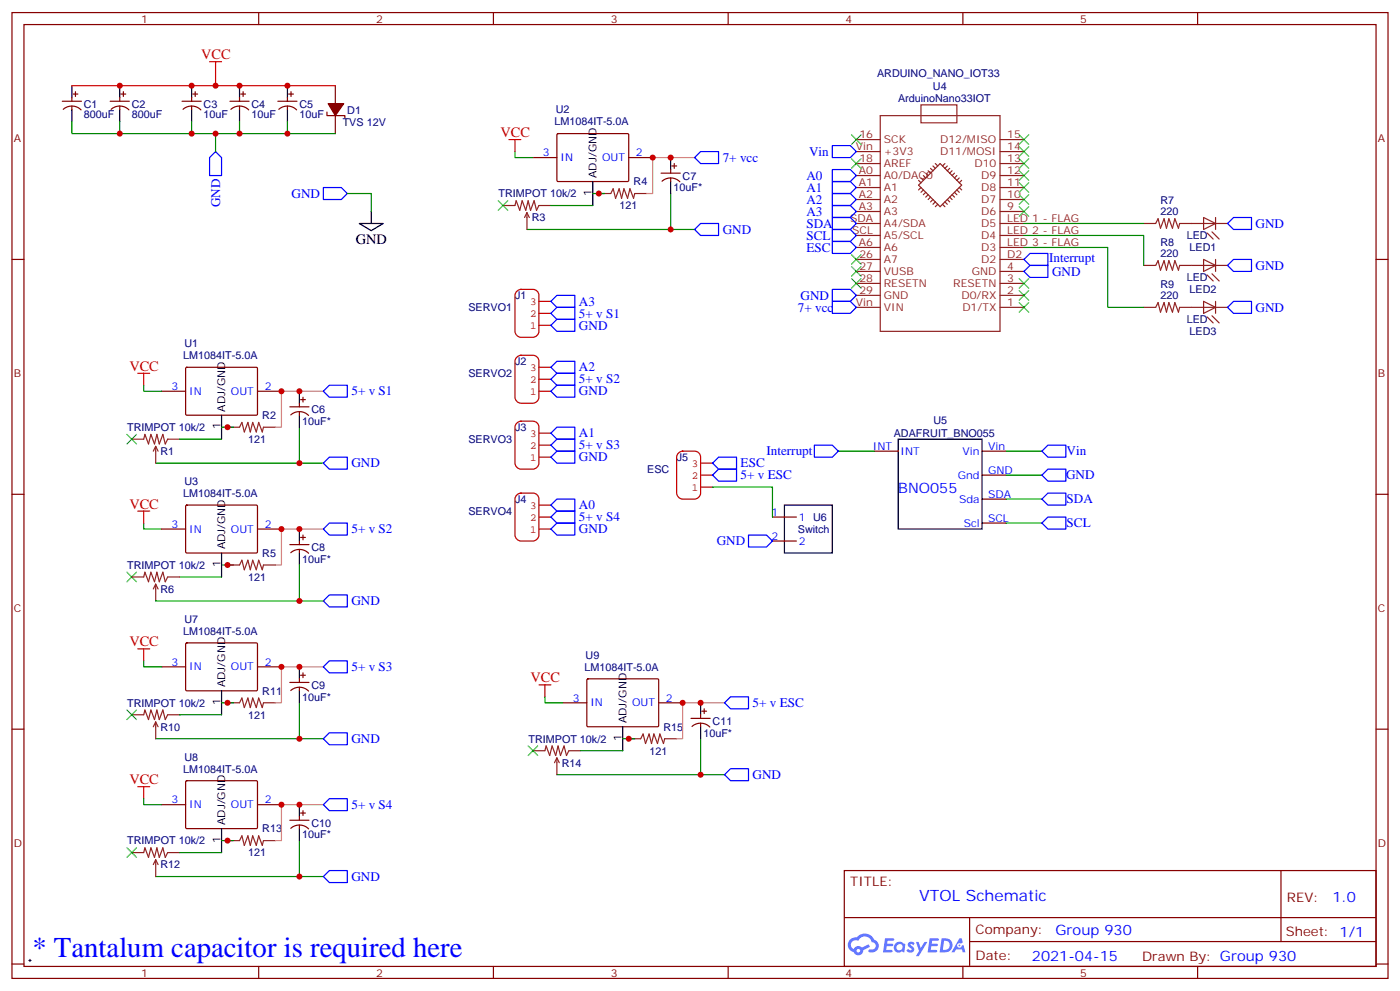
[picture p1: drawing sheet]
<svg xmlns="http://www.w3.org/2000/svg" width="412mm" height="292mm" viewBox="0 0 412 292" stroke-linecap="round" stroke-linejoin="round" font-family="sans-serif">
<g fill="none" stroke="#870000" stroke-width=".35">
<path d="M3.5 3.7h405.4v284.3h-405.4zM7.1 7.2h398.2v277.3h-398.2zM76.2 3.7v3.5M145.3 3.7v3.5M214.5 3.7v3.5M283.6 3.7v3.5M352.8 3.7v3.5M3.5 76.4h3.6M405.3 76.4h3.6M3.5 145.5h3.6M405.3 145.5h3.6M3.5 214.7h3.6"/>
<path d="M405.3 214.7h3.6M248.7 256.3h156.6v28.2h-156.6zM377.3 256.3v20.9M248.7 270.1h156.5M285.6 277.2h119.6M285.6 270.1v14.2M3.5 283.8h3.6M76.2 284.5v3.5M145.3 284.5v3.5M214.5 284.5v3.5M283.6 284.5v3.5M352.8 284.5v3.5"/>
<path d="M405.3 283.8h3.6"/>
</g>
<g fill="#5487ff">
<path d="M267.7 277.5a1.22 1.22 0 0 1 1.7 .2l-.4 .6a.47 .47 0 0 0-.3-.4 .47 .47 0 0 0-.5 .2l.1 .2a1.14 1.14 0 0 1 .8 1.8 1.14 1.14 0 0 1-1.9 0l-.2-.2 .5-.6 .7 .5a.29 .29 0 0 0 .3-.3 .29 .29 0 0 0-.2-.3 1.04 1.04 0 0 1-.6-1.7z"/>
<path d="M260.7 276.2h2.4l.3 .2-.2 .5-1.8 .1-.1 .8h1.5l.3 .4-.3 .4h-1.6l-.2 1.1h1.7l.2 .3-.2 .3-2.6 .1z"/>
<path d="M273.8 276.2h2.4l.3 .2-.1 .5-1.8 .1-.2 .8h1.6l.3 .4-.4 .4-1.6-.1-.1 1.1 1.7 .1 .2 .3-.2 .3-2.6 .1z"/>
<path d="M282.6 276.2h.7l.3 1.3-.6 .3a.69 .69 0 0 0-1 .3 .69 .69 0 0 0 .4 .9 .69 .69 0 0 0 .9-.6l.5-.2 .6 2.2h-.8l-.2-.9h-1.8l-.5 .9h-.8z"/>
<path d="M269.8 277.3h.8l.6 1.8 1.1-1.8h.9l-2.6 4.2h-.8l.9-1.5z"/>
<path d="M277.4 276.2l-.6 4.2h1.3a2.11 2.11 0 0 0 2.5-2.1 2.11 2.11 0 0 0-2.5-2.1zM278.1 277a1.39 1.39 0 0 1 1.7 1.4 1.39 1.39 0 0 1-1.8 1.2h-.3z"/>
<path d="M263.7 277.8a1.54 1.54 0 0 0-.1 2.2 1.54 1.54 0 0 0 2.2 .1l.6 .3 .3-2.3-.2-.3h-.4a1.49 1.49 0 0 0-2.4 0zM264 278.8a.94 .94 0 0 1 1.8 0 .94 .94 0 0 1-1.8 0z"/>
<path d="M250.4 276.6a2.18 2.18 0 0 0 1.1 3.7 1.44 1.44 0 0 0 1.6 .9 1.44 1.44 0 0 0 1.2-1.4l2-1.1-.5-.7-1.9 1a1.47 1.47 0 0 0-2.4 .4 1.39 1.39 0 0 1-.7-1.9 1.39 1.39 0 0 1 2-.5 2.12 2.12 0 0 1 2.2-1.3 2.12 2.12 0 0 1 1.9 1.7 1.14 1.14 0 0 1 1.1 1.4 1.14 1.14 0 0 1-1.7 .7 .43 .43 0 0 0-.5 .4 .43 .43 0 0 0 .4 .5 1.98 1.98 0 0 0 2.5-1.2 1.98 1.98 0 0 0-1.2-2.6 3.1 3.1 0 0 0-5.3-.6l-.9 .1zM252.3 279.9a.55 .55 0 0 1 1.1 0 .55 .55 0 0 1-1.1 0z"/>
<circle cx="282.6" cy="278.3" r=".26"/>
</g>
<g fill="none" stroke="#f00" stroke-width=".35">
<path d="M61.7 18.2h3.6M63.5 18.2v7h-42.3M63.5 25.2h35.3M149.9 41.1h3.6M151.7 41.1v3.5M40.6 109.9h3.5M42.3 109.9v3.5M40.6 150.5h3.5M42.3 150.5v3.5M40.6 191h3.5M42.3 191v3.6M158.7 201.6h3.6"/>
<path d="M160.5 201.6v3.5M40.6 231.6h3.5M42.3 231.6v3.5"/>
</g>
<g fill="none" stroke="#870000" stroke-width=".35">
<path d="M18.3 29.8h5.7M18.6 32.2a3.8 3.8 0 0 1 5.3 .2M21.2 28.8v1M21.2 31.2v1.1M21.5 27.7h1.4M22.2 27v1.4M32.5 29.8h5.6M32.7 32.2a3.8 3.8 0 0 1 5.3 .2M35.3 28.8v1M35.3 31.2v1.1M35.6 27.7h1.4M36.3 27v1.4"/>
<path d="M53.6 29.8h5.7M53.9 32.2a3.8 3.8 0 0 1 5.3 .2M56.4 28.8v1M56.4 31.2v1.1M56.8 27.7h1.4M57.5 27v1.4M67.7 29.8h5.7M68 32.2a3.8 3.8 0 0 1 5.3 .2M70.6 28.8v1M70.6 31.2v1.1M70.9 27.7h1.4M71.6 27v1.4"/>
<path d="M81.8 29.8h5.7M82.1 32.2a3.8 3.8 0 0 1 5.3 .2M84.7 28.8v1M84.7 31.2v1.1M85 27.7h1.4M85.7 27v1.4M96.3 33v1h5.3v.7M98.8 25.2v5.3M98.8 34v5.3M164.1 39.5l.3-.2 20.6 .1 .2 .3v13.6l-.3 .1h-20.7l-.2-.3zM157 46.4h7M185.2 46.4h7.1"/>
<path d="M194.7 51h5.7M195 53.4a3.8 3.8 0 0 1 5.3 .1M197.6 49.9v1.1M197.6 52.4v1M197.9 48.9h1.4M198.6 48.2v1.4M47.6 115.2h7.1M54.7 108.3l.3-.2 20.7 .1 .1 .3v13.6l-.3 .1h-20.6l-.2-.3zM75.8 115.2h7.1M85.4 119.8h5.6M88.2 118.7v1.1M88.5 117.7h1.5"/>
<path d="M89.3 116.9v1.5M85.7 122.1a3.8 3.8 0 0 1 5.2 .2M88.2 121.2v1M257.5 132.8h7.1M289.3 132.8h7M289.3 139.9h7M47.6 155.8h7.1M54.7 148.9l.3-.2h20.7l.1 .3v13.6l-.3 .2h-20.6l-.2-.3zM75.8 155.8h7.1M88.2 159.3v1M88.5 158.2h1.5M89.3 157.5v1.4"/>
<path d="M227.5 152.2h7.1M227.5 159.3h7.1M289.3 146.9h7M289.3 154h7M85.4 160.3h5.6M85.7 162.7a3.8 3.8 0 0 1 5.2 .2M88.2 161.7v1.1M47.6 196.3h7.1M54.7 189.4l.3-.1h20.7l.1 .3v13.6l-.3 .2-20.6-.1-.2-.3zM75.8 196.3h7.1M88.2 199.8v1.1M88.5 198.8h1.5"/>
<path d="M89.3 198.1v1.4M85.4 200.9h5.6M85.7 203.3a3.8 3.8 0 0 1 5.2 .2M88.2 202.3v1.1M165.8 206.9h7.1M172.9 200l.3-.2 20.7 .1 .1 .3v13.6l-.3 .2-20.7-.1-.1-.3zM194 206.9h7.1M203.6 211.5h5.6M203.8 213.9a3.8 3.8 0 0 1 5.3 .1M206.4 210.4v1.1M206.4 212.9v1.1M206.7 209.4h1.4"/>
<path d="M207.4 208.7v1.4M47.6 236.9h7.1M54.7 230l.3-.2 20.7 .1 .1 .3v13.6l-.3 .1h-20.6l-.2-.3zM75.8 236.9h7.1M88.5 239.4h1.5M89.3 238.7v1.4M85.4 241.5h5.6M85.7 243.9a3.8 3.8 0 0 1 5.2 .1M88.2 240.4v1.1M88.2 242.9v1"/>
</g>
<g fill="none" stroke="#000" stroke-width=".35">
<path d="M21.2 25.2v3.6M21.2 32.3v3.5M35.3 25.2v3.6M35.3 32.3v3.5M56.4 25.2v3.6M56.4 32.3v3.5M70.6 25.2v3.6M70.6 32.3v3.5M84.7 25.2v3.6M84.7 32.3v3.5M174.6 53.4v7.1M197.6 46.4v3.5"/>
<path d="M197.6 53.4v3.6M105.8 65.8h7.1l-3.5 2.1zM109.4 62.3v3.5M88.2 115.2v3.5M65.3 122.2v7.1M88.2 122.2v3.6M264.6 129.3h24.7v26.5h-24.7zM88.2 155.8v3.5M231.1 148.7h14.1v14.1h-14.1zM65.3 162.8v7.1M88.2 162.8v3.5M88.2 196.3v3.5"/>
<path d="M65.3 203.4v7M88.2 203.4v3.5M183.4 214v7M206.4 206.9v3.5M206.4 214v3.5M88.2 236.9v3.5M65.3 243.9v7.1M88.2 243.9v3.6"/>
</g>
<path d="M96.7 30.5h4.5l-2.4 3.5z" fill="#870000" stroke="#870000" stroke-width=".35"/>
<g fill="none" stroke="#8c2424" stroke-width=".35">
<path d="M259.3 34h35.3v63.5h-35.3zM271.3 30.9h10.6v5.3h-10.6zM176.4 57h3.5l.7-1.4 .7 2.8 1.1-2.8 .7 2.8 .7-2.8 1.1 2.8 .7-2.8 1 2.8 .4-1.4h3.5M252.2 44.6h7.1M252.2 48.2h7.1M252.2 51.7h7.1M252.2 55.2h7.1M252.2 58.7h7.1M252.2 41.1h7.1M270.6 54.5l6.3-6.3 6.4 6.3-6.4 6.4zM270.6 53.1l.7 .7M271.3 52.4l.7 .7"/>
<path d="M271.3 55.2l-.7 .7M272 51.7l.7 .7M272 55.9l-.7 .7M272.7 51l.7 .7M272.7 56.6l-.7 .7M273.4 50.3l.7 .7M273.4 57.3l-.7 .7M274.1 49.6l.7 .7M274.1 58l-.7 .7M274.8 48.9l.7 .7M274.8 58.7l-.7 .7M275.5 48.2l.7 .7"/>
<path d="M275.5 59.4l-.7 .7M278.3 59.4l.7 .7M278.3 48.2l-.7 .7M279 58.7l.8 .7M279 48.9l-.7 .7M279.8 58l.7 .7M279.8 49.6l-.8 .7M280.5 57.3l.7 .7M280.5 50.3l-.7 .7M281.2 51l-.7 .7M281.2 56.6l.7 .7M281.9 55.9l.7 .7"/>
<path d="M281.9 51.7l-.7 .7M282.6 55.2l.7 .7M282.6 52.4l-.7 .7M283.3 53.1l-.7 .7M294.6 44.6h7M294.6 48.2h7M294.6 51.7h7M294.6 55.2h7M294.6 58.7h7M294.6 41.1h7M148.2 60.5h3.5l.3-1.4 1.1 2.8 .7-2.8 1.1 2.8 .7-2.8 .7 2.8 1-2.8 .7 2.8 .7-1.4h3.6M155.2 62.6l-.7 1.4"/>
<path d="M155.2 62.6l.7 1.4M155.2 62.6v5M252.2 62.3h7.1M252.2 65.8h7.1M252.2 69.3h7.1M252.2 72.8h7.1M252.2 76.4h7.1M252.2 79.9h7.1M276.2 60.1l-.7 .8M277.6 60.1l.7 .8M294.6 62.3h7M294.6 65.8h7"/>
<path d="M294.6 69.3h7M294.6 72.8h7M294.6 76.4h7M294.6 79.9h7M336.9 65.8h3.5l.7-1.4 .7 2.8 1.1-2.8 .7 2.8 .7-2.8 1.1 2.8 .7-2.8 1 2.8 .4-1.4h14.1M336.9 78.1h3.5l.7-1.4 .7 2.9 1.1-2.9 .7 2.9 .7-2.9 1.1 2.9 .7-2.9 1 2.9 .4-1.5h14.1M354.5 64l3.6 1.8-3.6 1.8zM354.5 76.4l3.6 1.7-3.6 1.8zM355.6 68.6l1.8 1.8M357 68.3l2.1 2.1M358.1 64v3.6M358.1 76.4v3.5"/>
<path d="M252.2 83.4h7.1M252.2 87h7.1M252.2 90.5h7.1M294.6 83.4h7M294.6 87h7M294.6 90.5h7M336.9 90.5h3.5l.7-1.4 .7 2.8 1.1-2.8 .7 2.8 .7-2.8 1.1 2.8 .7-2.8 1 2.8 .4-1.4h14.1M354.5 88.7l3.6 1.8-3.6 1.8zM355.6 81l1.8 1.7M355.6 93.3l1.8 1.8M357 80.6l2.1 2.1M357 93l2.1 2.1"/>
<path d="M358.1 88.7v3.6M38.8 129.3h3.5l.4-1.4 1 2.8 .7-2.8 1.1 2.8 .7-2.8 .7 2.8 1.1-2.8 .7 2.8 .7-1.4h3.5M45.9 131.4v4.9M45.9 131.4l-.7 1.4M45.9 131.4l.7 1.4M67 125.8h3.6l.7-1.4 .7 2.8 1-2.8 .7 2.8 .7-2.8 1.1 2.8 .7-2.8 1.1 2.8 .3-1.4h3.5M38.8 169.9h3.5l.4-1.4 1 2.8 .7-2.8 1.1 2.8 .7-2.8 .7 2.8 1.1-2.8 .7 2.8 .7-1.4h3.5M45.9 172l-.7 1.4M45.9 172l.7 1.4M45.9 172v4.9M67 166.3h3.6l.7-1.4 .7 2.8 1-2.8 .7 2.8 .7-2.8 1.1 2.8 .7-2.8 1.1 2.8 .3-1.4h3.5M38.8 210.4h3.5l.4-1.4 1 2.8 .7-2.8 1.1 2.8 .7-2.8 .7 2.8 1.1-2.8 .7 2.8 .7-1.4h3.5"/>
<path d="M45.9 212.5v5M45.9 212.5l-.7 1.5M45.9 212.5l.7 1.5M67 206.9h3.6l.7-1.4 .7 2.8 1-2.8 .7 2.8 .7-2.8 1.1 2.8 .7-2.8 1.1 2.8 .3-1.4h3.5M185.2 217.5h3.5l.7-1.4 .7 2.8 1.1-2.8 .7 2.8 .7-2.8 1.1 2.8 .7-2.8 1 2.8 .4-1.4h3.5M157 221h3.5l.4-1.4 1 2.8 .7-2.8 1.1 2.8 .7-2.8 .7 2.8 1.1-2.8 .7 2.8 .7-1.4h3.5M164 223.1l-.7 1.4M164 223.1l.7 1.4M164 223.1v5M38.8 251h3.5l.4-1.4 1 2.8 .7-2.8 1.1 2.8 .7-2.8 .7 2.8 1.1-2.8 .7 2.8 .7-1.4h3.5M45.9 253.1v5M45.9 253.1l-.7 1.4"/>
<path d="M45.9 253.1l.7 1.4M67 247.5h3.6l.7-1.4 .7 2.8 1-2.8 .7 2.8 .7-2.8 1.1 2.8 .7-2.8 1.1 2.8 .3-1.4h3.5"/>
</g>
<g fill="none" stroke="#3c3" stroke-width=".35">
<path d="M250.8 39.7l2.8 2.8M253.6 39.7l-2.8 2.8M300.2 39.7l2.8 2.8M303 39.7l-2.8 2.8M146.8 59.1l2.8 2.8M149.6 59.1l-2.8 2.8M250.8 46.7l2.8 2.9M253.6 46.7l-2.8 2.9M300.2 57.3l2.8 2.8M300.2 53.8l2.8 2.8M300.2 50.3l2.8 2.8M300.2 46.7l2.8 2.9"/>
<path d="M300.2 43.2l2.8 2.8M303 57.3l-2.8 2.8M303 53.8l-2.8 2.8M303 50.3l-2.8 2.8M303 46.7l-2.8 2.9M303 43.2l-2.8 2.8M250.8 78.5l2.8 2.8M250.8 75l2.8 2.8M253.6 78.5l-2.8 2.8M253.6 75l-2.8 2.8M300.2 60.9l2.8 2.8M303 60.9l-2.8 2.8"/>
<path d="M250.8 82l2.8 2.8M253.6 82l-2.8 2.8M300.2 89.1l2.8 2.8M300.2 85.5l2.8 2.9M300.2 82l2.8 2.8M303 89.1l-2.8 2.8M303 85.5l-2.8 2.9M303 82l-2.8 2.8M37.4 127.9l2.8 2.8M40.2 127.9l-2.8 2.8M37.4 168.5l2.8 2.8M40.2 168.5l-2.8 2.8"/>
<path d="M37.4 209l2.8 2.8M40.2 209l-2.8 2.8M155.6 219.6l2.8 2.8M158.4 219.6l-2.8 2.8M37.4 249.6l2.8 2.8M40.2 249.6l-2.8 2.8"/>
</g>
<g fill="none" stroke="#ab0000" stroke-width=".35">
<path d="M152.3 85.7l1.2-.5h3.5a1.76 1.76 0 0 1 1.7 1.8v10.5a1.89 1.89 0 0 1-1.7 1.8h-3.5a1.89 1.89 0 0 1-1.8-1.8v-10.5zM158.7 88.7h3.6M158.7 95.8h3.6M158.7 92.3h3.6M152.3 105.1l1.2-.5h3.5a1.76 1.76 0 0 1 1.7 1.8v10.5a1.89 1.89 0 0 1-1.7 1.8h-3.5a1.89 1.89 0 0 1-1.8-1.8v-10.5zM158.7 108.1h3.6M158.7 115.2h3.6M158.7 111.7h3.6M152.3 124.5l1.2-.5h3.5a1.76 1.76 0 0 1 1.7 1.8v10.5a1.89 1.89 0 0 1-1.7 1.8h-3.5a1.89 1.89 0 0 1-1.8-1.8v-10.5zM158.7 127.5h3.6M158.7 134.6h3.6M158.7 131.1h3.6"/>
<path d="M199.9 133.3l1.2-.5h3.5a1.76 1.76 0 0 1 1.8 1.8v10.6a1.89 1.89 0 0 1-1.8 1.7h-3.5a1.89 1.89 0 0 1-1.8-1.7v-10.6zM206.4 136.3h3.5M206.4 139.9h3.5M152.3 145.7l1.2-.5h3.5a1.76 1.76 0 0 1 1.7 1.7v10.6a1.89 1.89 0 0 1-1.7 1.8h-3.5a1.89 1.89 0 0 1-1.8-1.8v-10.6zM158.7 148.7h3.6M158.7 155.8h3.6M158.7 152.2h3.6M206.4 143.4h3.5"/>
</g>
<g fill="none" stroke="#008700" stroke-width=".35">
<path d="M21.2 35.8v3.5h14.1M35.3 35.8v3.5h21.1M56.4 35.8v3.5h14.2M63.5 39.3v5.3M70.6 35.8v3.5h14.1M84.7 35.8v3.5h14.1M102.3 57h7.1v5.3M151.7 44.6v1.8h5.3M174.6 57h3.6M197.6 57v10.6h-42.4M162.3 60.5h12.3M197.6 67.6h7"/>
<path d="M301.6 72.8h24.7v17.7h10.6M301.6 69.3h35.3v8.8M301.6 65.8h35.3M42.3 113.4v1.8h5.3M52.9 129.3h12.4M65.3 125.8h3.5M88.2 125.8v10.5h-42.3M88.2 136.3h7M246.9 132.8h10.6M296.3 132.8h10.6M296.3 139.9h10.6M42.3 154v1.8h5.3"/>
<path d="M209.9 143.4h17.6v8.8M296.3 146.9h10.6M296.3 154h10.6M52.9 169.9h12.4M65.3 166.3h3.5M88.2 166.3v10.6h-42.3M88.2 176.9h7M42.3 194.6v1.7h5.3M52.9 210.4h12.4M65.3 206.9h3.5M88.2 206.9v10.6h-42.3M88.2 217.5h7"/>
<path d="M160.5 205.1v1.8h5.3M183.4 217.5h3.6M206.4 217.5v10.6h-42.4M42.3 235.1v1.8h5.3M171.1 221h12.3M206.4 228.1h7M52.9 251h12.4M65.3 247.5h3.5M88.2 247.5v10.6h-42.3M88.2 258.1h7"/>
</g>
<path d="M8.5 282.8h.7M8.8 282.4v.7" fill="none" stroke="#000" stroke-width=".29"/>
<path d="M204.6 46.4h-12.3v10.6h-1.8M95.2 115.2h-12.3v10.6h-1.8M95.2 155.8h-12.3v10.5h-1.8M95.2 196.3h-12.3v10.6h-1.8M213.4 206.9h-12.3v10.6h-1.8M95.2 236.9h-12.3v10.6h-1.8" fill="none" stroke="#cc3" stroke-width=".35"/>
<g fill="none" stroke="#00f" stroke-width=".35">
<path d="M63.5 44.6l1.8 1.8v5.3h-3.6v-5.3zM95.2 55.2h5.3l1.8 1.8-1.8 1.7h-5.3zM204.6 46.4l1.8-1.8h5.3v3.6h-5.3zM245.2 42.9h5.3l1.7 1.7-1.7 1.8h-5.3zM245.2 49.9h5.3l1.7 1.8-1.7 1.7h-5.3zM245.2 53.4h5.3l1.7 1.8-1.7 1.8h-5.3zM245.2 57h5.3l1.7 1.7-1.7 1.8h-5.3zM204.6 67.6l1.8-1.8h5.3v3.5h-5.3zM245.2 71.1h5.3l1.7 1.7-1.7 1.8h-5.3zM245.2 67.6h5.3l1.7 1.7-1.7 1.8h-5.3zM245.2 64h5.3l1.7 1.8-1.7 1.8h-5.3zM245.2 60.5h5.3l1.7 1.8-1.7 1.7h-5.3z"/>
<path d="M301.6 76.4l1.8-1.8h5.3v3.5h-5.3zM303.4 78.1h5.3v3.6h-5.3l-1.8-1.8zM361.6 65.8l1.8-1.8h5.3v3.6h-5.3zM361.6 78.1l1.8-1.7h5.3v3.5h-5.3zM162.3 95.8l1.7-1.8h5.3v3.5h-5.3zM162.3 92.3l1.7-1.8h5.3v3.5h-5.3zM164 87h5.3v3.5h-5.3l-1.7-1.8zM245.2 88.7h5.3l1.7 1.8-1.7 1.8h-5.3zM245.2 85.2h5.3l1.7 1.8-1.7 1.7h-5.3zM361.6 90.5l1.8-1.8h5.3v3.6h-5.3zM95.2 115.2l1.8-1.8h5.3v3.5h-5.3zM162.3 115.2l1.7-1.8h5.3v3.5h-5.3z"/>
<path d="M162.3 111.7l1.7-1.8h5.3v3.5h-5.3zM162.3 108.1l1.7-1.7h5.3v3.5h-5.3zM95.2 136.3l1.8-1.7h5.3v3.5h-5.3zM162.3 134.6l1.7-1.8h5.3v3.5h-5.3zM162.3 131.1l1.7-1.8h5.3v3.5h-5.3zM162.3 127.5l1.7-1.7h5.3v3.5h-5.3zM209.9 139.9l1.8-1.8h5.3v3.5h-5.3zM209.9 136.3l1.8-1.7h5.3v3.5h-5.3zM239.9 131.1h5.3l1.7 1.7-1.7 1.8h-5.3zM306.9 132.8l1.8-1.7h5.3v3.5h-5.3zM306.9 139.9l1.8-1.8h5.3v3.5h-5.3zM95.2 155.8l1.8-1.8h5.3v3.5h-5.3z"/>
<path d="M162.3 152.2l1.7-1.7h5.3v3.5h-5.3zM162.3 148.7l1.7-1.8h5.3v3.6h-5.3zM164 154h5.3v3.5h-5.3l-1.7-1.7zM220.5 157.5h5.3l1.7 1.8-1.7 1.7h-5.3zM306.9 146.9l1.8-1.7h5.3v3.5h-5.3zM306.9 154l1.8-1.8h5.3v3.6h-5.3zM97 175.2h5.3v3.5h-5.3l-1.8-1.8zM95.2 196.3l1.8-1.7h5.3v3.5h-5.3zM97 215.7h5.3v3.6h-5.3l-1.8-1.8zM213.4 206.9l1.8-1.8h5.3v3.6h-5.3zM95.2 236.9l1.8-1.8h5.3v3.6h-5.3zM213.4 228.1l1.8-1.8h5.3v3.5h-5.3z"/>
<path d="M95.2 258.1l1.8-1.8h5.3v3.5h-5.3z"/>
</g>
<g fill="#c00">
<circle cx="35.3" cy="25.2" r=".88"/>
<circle cx="56.4" cy="25.2" r=".88"/>
<circle cx="63.5" cy="25.2" r=".88"/>
<circle cx="70.6" cy="25.2" r=".88"/>
<circle cx="84.7" cy="25.2" r=".88"/>
<circle cx="88.2" cy="155.8" r=".88"/>
<circle cx="82.9" cy="155.8" r=".88"/>
<circle cx="67" cy="166.3" r=".88"/>
<circle cx="88.2" cy="176.9" r=".88"/>
<circle cx="88.2" cy="136.3" r=".88"/>
<circle cx="67" cy="125.8" r=".88"/>
<circle cx="82.9" cy="115.2" r=".88"/>
<circle cx="88.2" cy="115.2" r=".88"/>
<circle cx="88.2" cy="217.5" r=".88"/>
<circle cx="67" cy="206.9" r=".88"/>
<circle cx="82.9" cy="196.3" r=".88"/>
<circle cx="88.2" cy="196.3" r=".88"/>
<circle cx="88.2" cy="258.1" r=".88"/>
<circle cx="67" cy="247.5" r=".88"/>
<circle cx="82.9" cy="236.9" r=".88"/>
<circle cx="88.2" cy="236.9" r=".88"/>
<circle cx="206.4" cy="228.1" r=".88"/>
<circle cx="185.2" cy="217.5" r=".88"/>
<circle cx="201.1" cy="206.9" r=".88"/>
<circle cx="206.4" cy="206.9" r=".88"/>
<circle cx="197.6" cy="67.6" r=".88"/>
<circle cx="176.4" cy="57" r=".88"/>
<circle cx="192.3" cy="46.4" r=".88"/>
<circle cx="197.6" cy="46.4" r=".88"/>
<circle cx="84.7" cy="39.3" r=".88"/>
<circle cx="70.6" cy="39.3" r=".88"/>
<circle cx="56.4" cy="39.3" r=".88"/>
<circle cx="35.3" cy="39.3" r=".88"/>
<circle cx="63.5" cy="39.3" r=".88"/>
</g>
<text font-size="8.5" fill="#00f" x="9.5" y="281.9">* Tantalum capacitor is required here</text>
<text font-size="4.6" fill="#00f" x="270.8" y="265.3">VTOL Schematic</text>
<g font-size="4.2" fill="#f00">
<text x="59.3" y="17.5">VCC</text>
<text x="147.5" y="40.4">VCC</text>
<text x="38.1" y="109.2">VCC</text>
<text x="38.1" y="149.8">VCC</text>
<text x="38.1" y="190.3">VCC</text>
<text x="156.3" y="200.9">VCC</text>
<text x="38.1" y="230.9">VCC</text>
</g>
<text font-size="4.2" x="104.8" y="71.8">GND</text>
<g font-size="4.2" fill="#00f">
<text x="264.6" y="145.2">BNO055</text>
<text x="392.5" y="265.6">1.0</text>
<text x="310.9" y="275.1">Group 930</text>
<text x="304" y="282.9">2021-04-15</text>
</g>
<g font-size="3.9" fill="#00f">
<text x="212.9" y="47.6">7+ vcc</text>
<text x="238.3" y="45.9">Vin</text>
<text x="237.5" y="53">A0</text>
<text x="85.9" y="58.2">GND</text>
<text x="237.5" y="56.5">A1</text>
<text x="64.9" y="61.1" transform="rotate(-90 64.9 61.1)">GND</text>
<text x="237.5" y="60">A2</text>
<text x="237.5" y="63.5">A3</text>
<text x="212.9" y="68.8">GND</text>
<text x="237.5" y="70.6">SCL</text>
<text x="237.5" y="67.1">SDA</text>
<text x="369.9" y="67">GND</text>
<text x="237.5" y="74.1">ESC</text>
<text x="309" y="77.1">Interrupt</text>
<text x="309.9" y="81.1">GND</text>
<text x="369.9" y="79.4">GND</text>
<text x="170.6" y="90">A3</text>
<text x="235.8" y="88.2">GND</text>
<text x="170.6" y="93.5">5+ v S1</text>
<text x="235" y="91.8">7+ vcc</text>
<text x="369.9" y="91.7">GND</text>
<text x="170.6" y="97">GND</text>
<text x="170.6" y="112.9">5+ v S2</text>
<text x="170.6" y="109.4">A2</text>
<text x="103.5" y="116.4">5+ v S1</text>
<text x="170.6" y="116.4">GND</text>
<text x="170.6" y="128.8">A1</text>
<text x="103.5" y="137.6">GND</text>
<text x="170.6" y="135.8">GND</text>
<text x="170.6" y="132.3">5+ v S3</text>
<text x="218.2" y="137.6">ESC</text>
<text x="225.8" y="134.1">Interrupt</text>
<text x="314.2" y="134.1">Vin</text>
<text x="218.2" y="141.1">5+ v ESC</text>
<text x="314" y="141.1">GND</text>
<text x="170.6" y="149.9">A0</text>
<text x="314.2" y="148.2">SDA</text>
<text x="170.6" y="153.5">5+ v S4</text>
<text x="314.2" y="155.2">SCL</text>
<text x="103.5" y="157">5+ v S2</text>
<text x="170.6" y="157">GND</text>
<text x="211.1" y="160.5">GND</text>
<text x="103.5" y="178.2">GND</text>
<text x="103.5" y="197.6">5+ v S3</text>
<text x="221.7" y="208.1">5+ v ESC</text>
<text x="103.5" y="218.7">GND</text>
<text x="221.7" y="229.3">GND</text>
<text x="103.5" y="238.1">5+ v S4</text>
<text x="103.5" y="259.3">GND</text>
</g>
<g font-size="3.9" fill="#800">
<text x="250.5" y="260.9">TITLE:</text>
<text x="379.1" y="265.6">REV:</text>
<text x="287.4" y="275.1">Company:</text>
<text x="378.7" y="275.7">Sheet: 1/1</text>
<text x="287.4" y="282.8">Date:</text>
<text x="336.4" y="282.8">Drawn By: Group 930</text>
</g>
<g font-size="3.2" fill="#800">
<text x="41.6" y="6.7">1</text>
<text x="110.8" y="6.7">2</text>
<text x="179.9" y="6.7">3</text>
<text x="249.1" y="6.7">4</text>
<text x="318.2" y="6.7">5</text>
<text x="4.1" y="41.8">A</text>
<text x="405.9" y="41.8">A</text>
<text x="4.1" y="110.9">B</text>
<text x="405.9" y="110.9">B</text>
<text x="4.1" y="180.1">C</text>
<text x="405.9" y="180.1">C</text>
<text x="4.1" y="249.2">D</text>
<text x="405.9" y="249.2">D</text>
<text x="41.6" y="287.5">1</text>
<text x="110.8" y="287.5">2</text>
<text x="179.9" y="287.5">3</text>
<text x="249.1" y="287.5">4</text>
<text x="318.2" y="287.5">5</text>
</g>
<g font-size="3.2" fill="#000080">
<text x="258.4" y="22.8">ARDUINO_NANO_IOT33</text>
<text x="264.5" y="29.9">ArduinoNano33IOT</text>
<text x="274.8" y="26.6">U4</text>
<text x="24.7" y="34.8">800uF</text>
<text x="24.7" y="31.7">C1</text>
<text x="38.8" y="34.8">800uF</text>
<text x="38.8" y="31.7">C2</text>
<text x="60" y="34.8">10uF</text>
<text x="60" y="31.7">C3</text>
<text x="74.1" y="34.8">10uF</text>
<text x="74.1" y="31.7">C4</text>
<text x="88.2" y="34.8">10uF</text>
<text x="88.2" y="31.7">C5</text>
<text x="102.3" y="33.5">D1</text>
<text x="163.7" y="33.4">U2</text>
<text x="101" y="37">TVS 12V</text>
<text x="163.4" y="36.9">LM1084IT-5.0A</text>
<text x="201.1" y="52.9">C7</text>
<text x="146.9" y="58.1">TRIMPOT 10k/2</text>
<text x="186.6" y="54.6">R4</text>
<text x="198.4" y="56.3">10uF*</text>
<text x="156.6" y="65.2">R3</text>
<text x="182.5" y="61.6">121</text>
<text x="341.9" y="63.3">220</text>
<text x="341.9" y="60.2">R7</text>
<text x="349.6" y="70.4">LED</text>
<text x="341.9" y="75.7">220</text>
<text x="341.9" y="72.5">R8</text>
<text x="350.4" y="74">LED1</text>
<text x="349.6" y="82.8">LED</text>
<text x="151.7" y="88.1">J1</text>
<text x="341.9" y="88">220</text>
<text x="341.9" y="84.9">R9</text>
<text x="350.4" y="86.3">LED2</text>
<text x="138" y="91.6">SERVO1</text>
<text x="349.6" y="95.1">LED</text>
<text x="350.4" y="98.7">LED3</text>
<text x="54" y="105.7">LM1084IT-5.0A</text>
<text x="54.3" y="102.2">U1</text>
<text x="151.7" y="107.5">J2</text>
<text x="138" y="111">SERVO2</text>
<text x="77.3" y="123.4">R2</text>
<text x="89" y="125.1">10uF*</text>
<text x="91.7" y="121.6">C6</text>
<text x="275" y="124.9">U5</text>
<text x="37.5" y="126.9">TRIMPOT 10k/2</text>
<text x="73.1" y="130.4">121</text>
<text x="138" y="130.4">SERVO3</text>
<text x="151.7" y="126.9">J3</text>
<text x="263.3" y="128.6">ADAFRUIT_BNO055</text>
<text x="47.3" y="133.9">R1</text>
<text x="199.3" y="135.8">J5</text>
<text x="54.3" y="142.8">U3</text>
<text x="190.6" y="139.3">ESC</text>
<text x="54" y="146.3">LM1084IT-5.0A</text>
<text x="151.7" y="148.1">J4</text>
<text x="138" y="151.6">SERVO4</text>
<text x="239.5" y="153.4">U6</text>
<text x="235" y="156.9">Switch</text>
<text x="37.5" y="167.5">TRIMPOT 10k/2</text>
<text x="77.3" y="163.9">R5</text>
<text x="89" y="165.7">10uF*</text>
<text x="91.7" y="162.2">C8</text>
<text x="73.1" y="171">121</text>
<text x="47.3" y="174.5">R6</text>
<text x="54.3" y="183.3">U7</text>
<text x="54" y="186.9">LM1084IT-5.0A</text>
<text x="172.2" y="197.4">LM1084IT-5.0A</text>
<text x="172.5" y="193.9">U9</text>
<text x="91.7" y="202.8">C9</text>
<text x="37.5" y="208">TRIMPOT 10k/2</text>
<text x="77.3" y="204.5">R11</text>
<text x="89" y="206.3">10uF*</text>
<text x="47.3" y="215.1">R10</text>
<text x="73.1" y="211.5">121</text>
<text x="195.4" y="215.1">R15</text>
<text x="209.9" y="213.4">C11</text>
<text x="155.7" y="218.6">TRIMPOT 10k/2</text>
<text x="207.2" y="216.8">10uF*</text>
<text x="54" y="227.4">LM1084IT-5.0A</text>
<text x="54.3" y="223.9">U8</text>
<text x="165.5" y="225.7">R14</text>
<text x="191.3" y="222.1">121</text>
<text x="77.3" y="245.1">R13</text>
<text x="91.7" y="243.4">C10</text>
<text x="37.5" y="248.6">TRIMPOT 10k/2</text>
<text x="89" y="246.8">10uF*</text>
<text x="47.3" y="255.7">R12</text>
<text x="73.1" y="252.1">121</text>
</g>
<g font-size="3.2" fill="#8d2323">
<text x="253.1" y="40.7">16</text>
<text x="296.7" y="40.7">15</text>
<text x="252.1" y="44.3">Vin</text>
<text x="253.1" y="47.8">18</text>
<text x="260.3" y="45.7">+3V3</text>
<text x="260.3" y="42.2">SCK</text>
<text x="276.9" y="45.7">D11/MOSI</text>
<text x="276.9" y="42.2">D12/MISO</text>
<text x="296.7" y="44.3">14</text>
<text x="296.7" y="47.8">13</text>
<text x="253" y="51.3">A0</text>
<text x="260.3" y="52.7">A0/DAC0</text>
<text x="260.3" y="49.2">AREF</text>
<text x="287" y="49.2">D10</text>
<text x="289.1" y="52.7">D9</text>
<text x="296.7" y="51.3">12</text>
<text x="253" y="54.9">A1</text>
<text x="253" y="58.4">A2</text>
<text x="260.3" y="56.3">A1</text>
<text x="260.3" y="59.8">A2</text>
<text x="289.1" y="56.3">D8</text>
<text x="289.1" y="59.8">D7</text>
<text x="296.7" y="54.9">11</text>
<text x="296.7" y="58.4">10</text>
<text x="250.4" y="65.4">SDA</text>
<text x="253" y="61.9">A3</text>
<text x="260.3" y="63.3">A3</text>
<text x="289.1" y="63.3">D6</text>
<text x="296.7" y="61.9">9</text>
<text x="296.7" y="65.4">LED 1 - FLAG</text>
<text x="251" y="69">SCL</text>
<text x="260.3" y="66.9">A4/SDA</text>
<text x="260.3" y="70.4">A5/SCL</text>
<text x="289.1" y="66.9">D5</text>
<text x="289.1" y="70.4">D4</text>
<text x="296.7" y="69">LED 2 - FLAG</text>
<text x="253" y="72.5">A6</text>
<text x="253.1" y="76">26</text>
<text x="260.3" y="73.9">A6</text>
<text x="260.3" y="77.4">A7</text>
<text x="289.1" y="73.9">D3</text>
<text x="289.1" y="77.4">D2</text>
<text x="296.7" y="72.5">LED 3 - FLAG</text>
<text x="296.7" y="76">D2</text>
<text x="253.1" y="83.1">28</text>
<text x="253.1" y="79.6">27</text>
<text x="260.3" y="81">VUSB</text>
<text x="286.2" y="81">GND</text>
<text x="296.7" y="79.6">4</text>
<text x="296.7" y="83.1">3</text>
<text x="253.1" y="86.6">29</text>
<text x="260.3" y="88">GND</text>
<text x="260.3" y="84.5">RESETN</text>
<text x="280.8" y="84.5">RESETN</text>
<text x="283.2" y="88">D0/RX</text>
<text x="296.7" y="86.6">2</text>
<text x="252.1" y="90.1">Vin</text>
<text x="260.3" y="91.5">VIN</text>
<text x="283.5" y="91.5">D1/TX</text>
<text x="296.7" y="90.1">1</text>
</g>
<g font-size="3.2" fill="#00f">
<text x="159.9" y="46">3</text>
<text x="165.1" y="47.4">IN</text>
<text x="177.4" y="47.4">OUT</text>
<text x="187.3" y="46">2</text>
<text x="50.5" y="114.8">3</text>
<text x="55.7" y="116.2">IN</text>
<text x="68" y="116.2">OUT</text>
<text x="78" y="114.8">2</text>
<text x="257.2" y="132.5">INT</text>
<text x="265.3" y="133.9">INT</text>
<text x="283.5" y="133.9">Vin</text>
<text x="291" y="132.5">Vin</text>
<text x="282.1" y="140.9">Gnd</text>
<text x="291" y="139.5">GND</text>
<text x="282.5" y="148">Sda</text>
<text x="291" y="146.6">SDA</text>
<text x="50.5" y="155.4">3</text>
<text x="78" y="155.4">2</text>
<text x="227.3" y="151.9">1</text>
<text x="235.3" y="153.3">1</text>
<text x="283.9" y="155">Scl</text>
<text x="291" y="153.6">SCL</text>
<text x="55.7" y="156.8">IN</text>
<text x="68" y="156.8">OUT</text>
<text x="227.3" y="158.9">2</text>
<text x="235.3" y="160.3">2</text>
<text x="50.5" y="196">3</text>
<text x="55.7" y="197.4">IN</text>
<text x="68" y="197.4">OUT</text>
<text x="78" y="196">2</text>
<text x="168.7" y="206.6">3</text>
<text x="173.9" y="208">IN</text>
<text x="186.2" y="208">OUT</text>
<text x="196.1" y="206.6">2</text>
<text x="50.5" y="236.5">3</text>
<text x="55.7" y="237.9">IN</text>
<text x="68" y="237.9">OUT</text>
<text x="78" y="236.5">2</text>
</g>
<g font-size="3.2">
<text x="175.7" y="52.4" transform="rotate(-90 175.7 52.4)">ADJ/GND</text>
<text x="174.3" y="57.6" transform="rotate(-90 174.3 57.6)">1</text>
<text x="66.3" y="121.2" transform="rotate(-90 66.3 121.2)">ADJ/GND</text>
<text x="64.9" y="126.4" transform="rotate(-90 64.9 126.4)">1</text>
<text x="66.3" y="161.7" transform="rotate(-90 66.3 161.7)">ADJ/GND</text>
<text x="64.9" y="166.9" transform="rotate(-90 64.9 166.9)">1</text>
<text x="66.3" y="202.3" transform="rotate(-90 66.3 202.3)">ADJ/GND</text>
<text x="64.9" y="207.5" transform="rotate(-90 64.9 207.5)">1</text>
<text x="184.5" y="212.9" transform="rotate(-90 184.5 212.9)">ADJ/GND</text>
<text x="183.1" y="218.1" transform="rotate(-90 183.1 218.1)">1</text>
<text x="66.3" y="242.9" transform="rotate(-90 66.3 242.9)">ADJ/GND</text>
<text x="64.9" y="248.1" transform="rotate(-90 64.9 248.1)">1</text>
</g>
<g font-size="3.2" fill="#a00">
<text x="156.1" y="89.8">3</text>
<text x="156.1" y="93.3">2</text>
<text x="156.1" y="96.8">1</text>
<text x="156.1" y="109.2">3</text>
<text x="156.1" y="112.7">2</text>
<text x="156.1" y="116.2">1</text>
<text x="156.1" y="128.6">3</text>
<text x="156.1" y="135.6">1</text>
<text x="156.1" y="132.1">2</text>
<text x="203.8" y="137.4">3</text>
<text x="203.8" y="140.9">2</text>
<text x="156.1" y="149.8">3</text>
<text x="203.8" y="144.5">1</text>
<text x="156.1" y="153.3">2</text>
<text x="156.1" y="156.8">1</text>
</g>
</svg>
